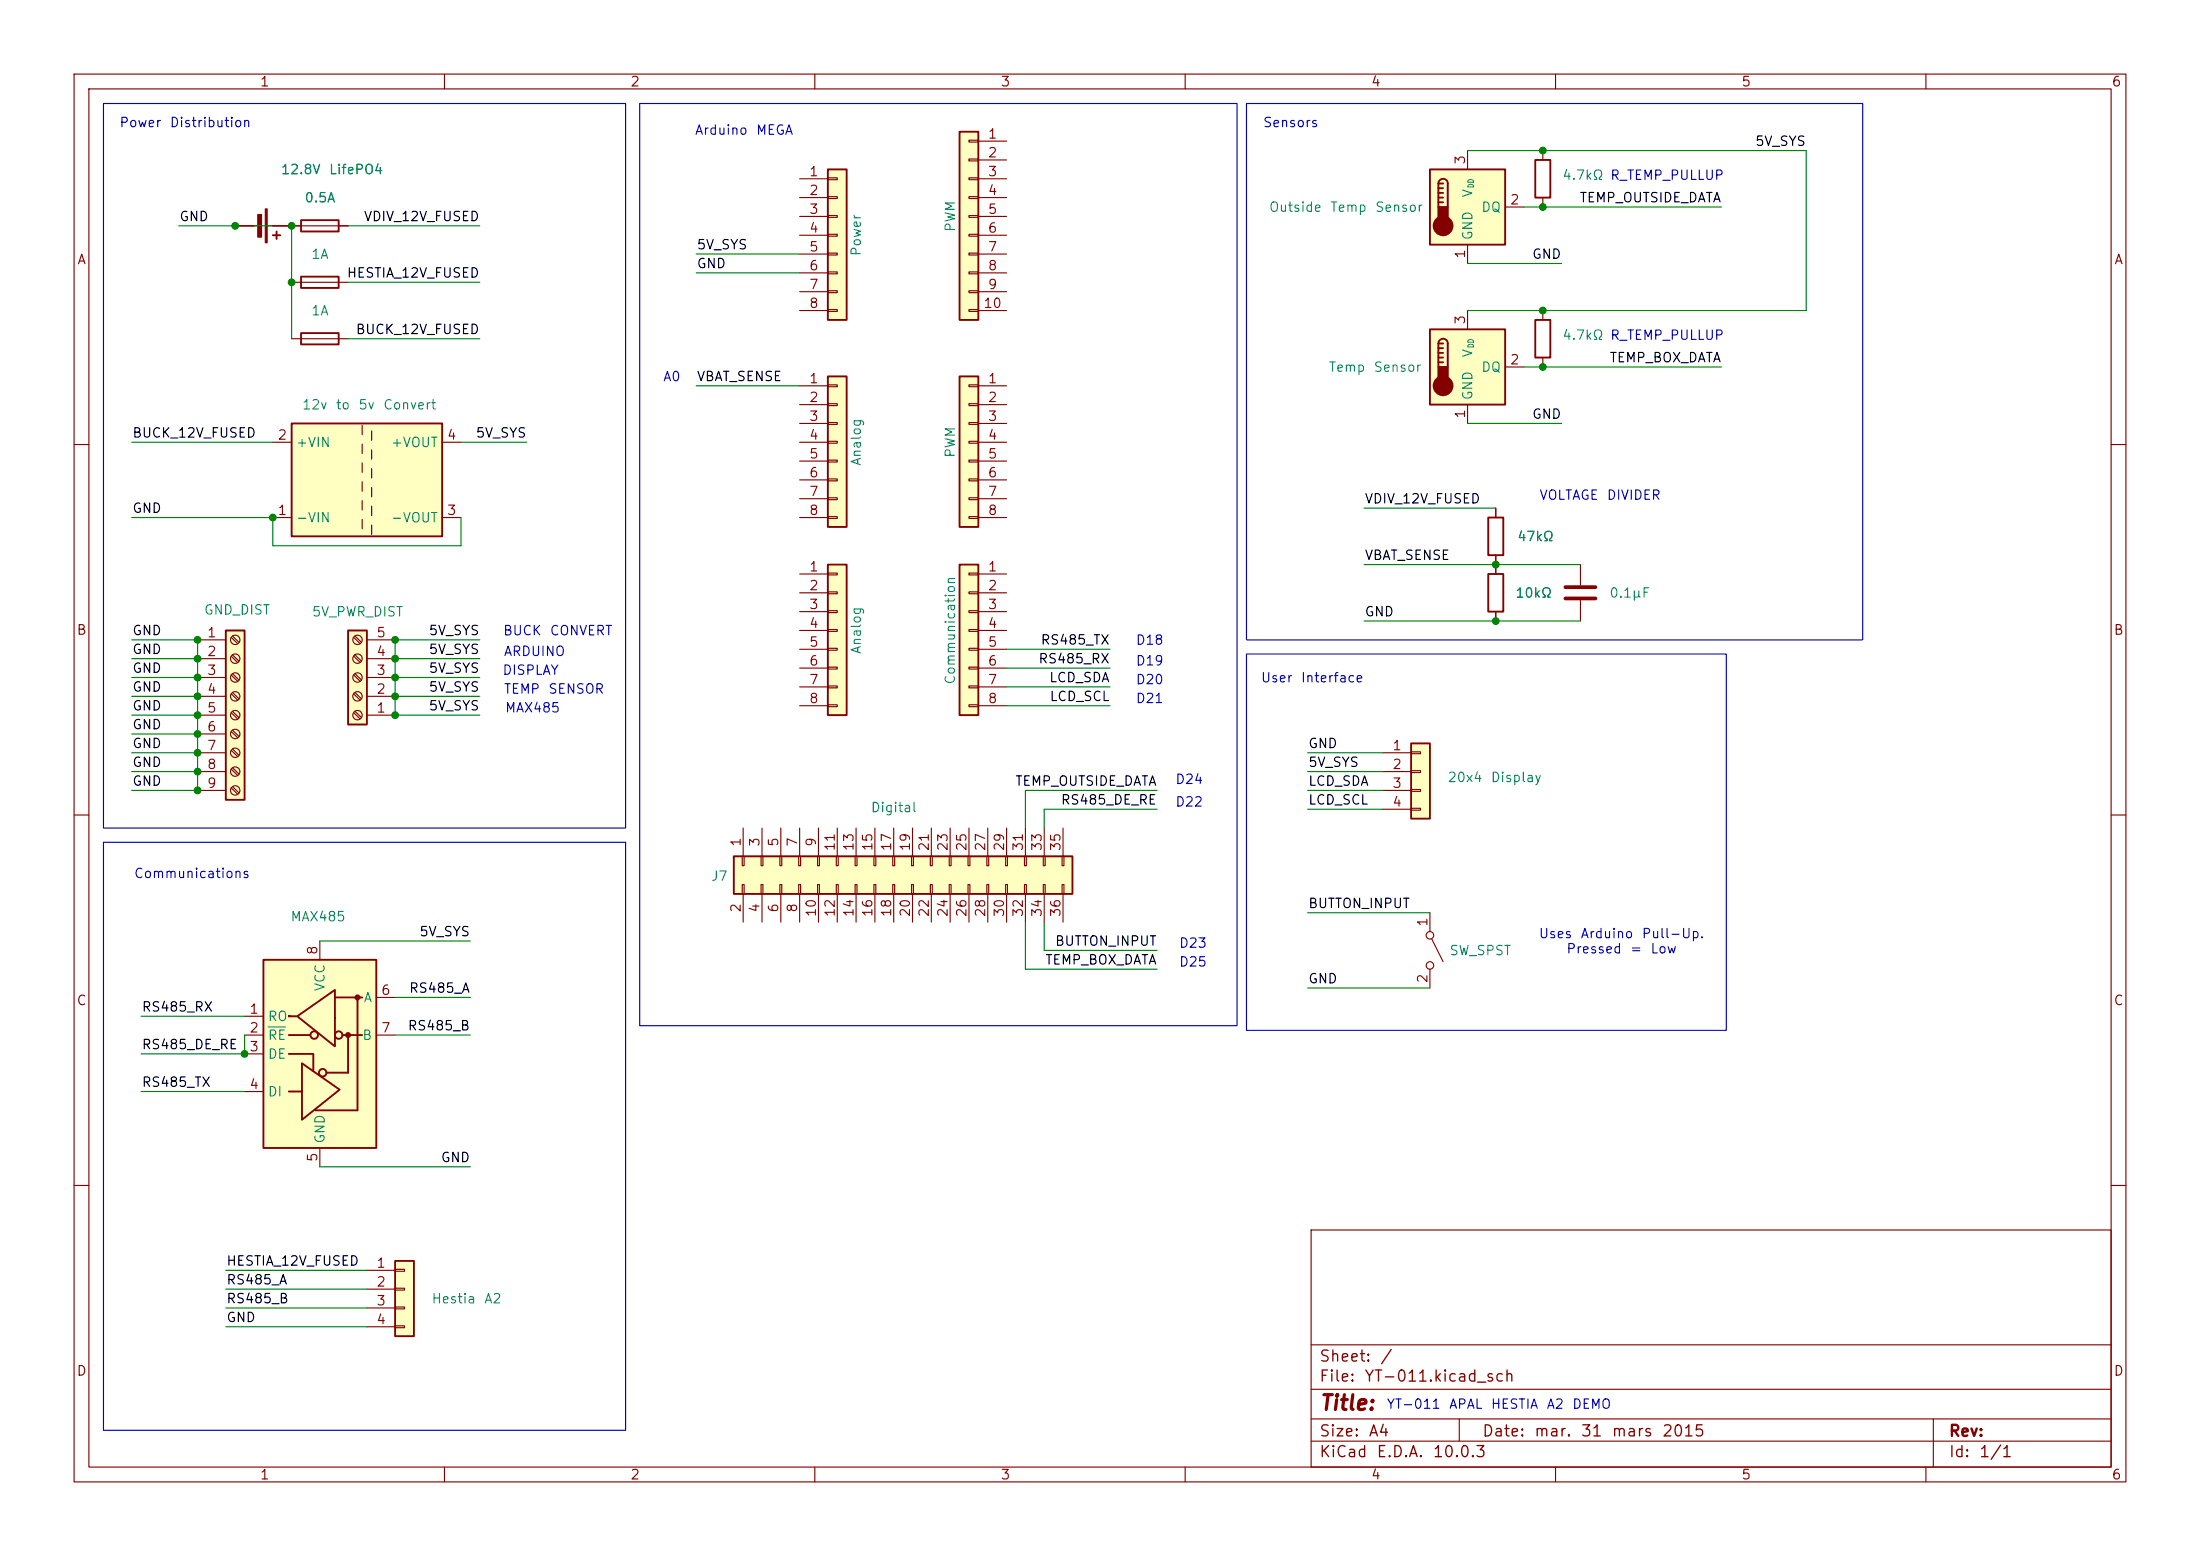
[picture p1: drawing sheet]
<svg xmlns="http://www.w3.org/2000/svg" width="297mm" height="210mm" viewBox="0 0 297 210" stroke-linecap="round" stroke-linejoin="round" font-family="sans-serif">
<g fill="none" stroke="#840000" stroke-width=".15">
<path d="M10 10h277v190h-277zM12 12h273v186h-273zM60 10v2M110 10v2M160 10v2M210 10v2M260 10v2M10 60h2M285 60h2M10 110h2M285 110h2M10 160h2"/>
<path d="M177 166h108v32h-108zM285 160h2M60 198v2M110 198v2M160 198v2M177 194.5h108M177 191.5h108M177 187.5h108M177 181.5h108M197 191.5v3M210 198v2M260 198v2"/>
<path d="M261 191.5v6.5"/>
</g>
<path d="M39.4 57.2h20.3v15.2h-20.3z" fill="#ffffc2"/>
<path d="M39.4 57.2h20.3v15.2h-20.3zM207.3 43.2h2v5.1h-2zM200.9 69.9h2v5h-2zM200.9 77.5h2v5.1h-2z" fill="none" stroke="#840000" stroke-width=".25"/>
<g fill="none" stroke="#840000" stroke-width=".15">
<path d="M36.8 59.7h2.6M48.9 57.4v1.3M48.9 59.9v1.3M50.2 58.2v1.2M59.7 59.7h2.5M208.3 41.9v1.3M208.3 48.3v1.2M36.8 69.9h2.6M48.9 62.5v1.3M48.9 65v1.3M48.9 67.6v1.2M48.9 70.1v1.3"/>
<path d="M50.2 60.7v1.3M50.2 63.2v1.3M50.2 65.8v1.3M50.2 68.3v1.3M50.2 70.9v1.2M59.7 69.9h2.5M201.9 68.6v1.3M201.9 74.9v2.6M201.9 82.6v1.2"/>
</g>
<path d="M129.5 50.8h2.6v20.3h-2.6z" fill="#ffffc2"/>
<path d="M129.5 50.8h2.6v20.3h-2.6z" fill="none" stroke="#840000" stroke-width=".25"/>
<g fill="none" stroke="#840000" stroke-width=".15">
<path d="M130.8 51.9h1.3v.3h-1.3zM130.8 54.5h1.3v.2h-1.3zM130.8 57h1.3v.3h-1.3zM130.8 59.6h1.3v.2h-1.3zM132.1 52.1h3.8M132.1 54.6h3.8M132.1 57.2h3.8M132.1 59.7h3.8M130.8 62.1h1.3v.3h-1.3zM130.8 64.6h1.3v.3h-1.3zM130.8 67.2h1.3v.2h-1.3zM130.8 69.7h1.3v.3h-1.3z"/>
<path d="M132.1 62.2h3.8M132.1 64.8h3.8M132.1 67.3h3.8M132.1 69.9h3.8"/>
</g>
<path d="M99.1 115.6h45.7v5.1h-45.7z" fill="#ffffc2"/>
<path d="M99.1 115.6h45.7v5.1h-45.7z" fill="none" stroke="#840000" stroke-width=".25"/>
<g fill="none" stroke="#840000" stroke-width=".15">
<path d="M100.2 115.6h.3v1.2h-.3zM100.2 119.4h.3v1.3h-.3zM100.3 111.8v3.8M102.7 115.6h.3v1.2h-.3zM102.7 119.4h.3v1.3h-.3zM102.9 111.8v3.8M105.3 115.6h.2v1.2h-.2zM105.3 119.4h.2v1.3h-.2zM105.4 111.8v3.8M107.8 115.6h.3v1.2h-.3zM107.8 119.4h.3v1.3h-.3zM107.9 111.8v3.8"/>
<path d="M110.4 115.6h.2v1.2h-.2zM110.4 119.4h.2v1.3h-.2zM110.5 111.8v3.8M112.9 115.6h.3v1.2h-.3zM112.9 119.4h.3v1.3h-.3zM113 111.8v3.8M115.4 115.6h.3v1.2h-.3zM115.4 119.4h.3v1.3h-.3zM115.6 111.8v3.8M118 115.6h.2v1.2h-.2zM118 119.4h.2v1.3h-.2zM118.1 111.8v3.8"/>
<path d="M120.5 115.6h.3v1.2h-.3zM120.5 119.4h.3v1.3h-.3zM120.6 111.8v3.8M123.1 115.6h.2v1.2h-.2zM123.1 119.4h.2v1.3h-.2zM123.2 111.8v3.8M125.6 115.6h.3v1.2h-.3zM125.6 119.4h.3v1.3h-.3zM125.7 111.8v3.8M128.1 115.6h.3v1.2h-.3zM128.1 119.4h.3v1.3h-.3zM128.3 111.8v3.8"/>
<path d="M130.7 115.6h.2v1.2h-.2zM130.7 119.4h.2v1.3h-.2zM130.8 111.8v3.8M133.2 115.6h.3v1.2h-.3zM133.2 119.4h.3v1.3h-.3zM133.3 111.8v3.8M135.8 115.6h.2v1.2h-.2zM135.8 119.4h.2v1.3h-.2zM135.9 111.8v3.8M138.3 115.6h.3v1.2h-.3zM138.3 119.4h.3v1.3h-.3zM138.4 111.8v3.8"/>
<path d="M140.8 115.6h.3v1.2h-.3zM140.8 119.4h.3v1.3h-.3zM141 111.8v3.8M143.4 115.6h.2v1.2h-.2zM143.4 119.4h.2v1.3h-.2zM143.5 111.8v3.8M100.3 120.7v3.8M102.9 120.7v3.8M105.4 120.7v3.8M107.9 120.7v3.8M110.5 120.7v3.8M113 120.7v3.8"/>
<path d="M115.6 120.7v3.8M118.1 120.7v3.8M120.6 120.7v3.8M123.2 120.7v3.8M125.7 120.7v3.8M128.3 120.7v3.8M130.8 120.7v3.8M133.3 120.7v3.8M135.9 120.7v3.8M138.4 120.7v3.8M141 120.7v3.8M143.5 120.7v3.8"/>
</g>
<path d="M129.5 76.2h2.6v20.3h-2.6z" fill="#ffffc2"/>
<path d="M129.5 76.2h2.6v20.3h-2.6z" fill="none" stroke="#840000" stroke-width=".25"/>
<g fill="none" stroke="#840000" stroke-width=".15">
<path d="M130.8 77.3h1.3v.3h-1.3zM130.8 79.9h1.3v.2h-1.3zM132.1 77.5h3.8M130.8 82.4h1.3v.3h-1.3zM130.8 85h1.3v.2h-1.3zM130.8 87.5h1.3v.3h-1.3zM130.8 90h1.3v.3h-1.3zM130.8 92.6h1.3v.2h-1.3zM130.8 95.1h1.3v.3h-1.3zM132.1 80h3.8M132.1 82.6h3.8M132.1 85.1h3.8"/>
<path d="M132.1 87.6h3.8M132.1 90.2h3.8M132.1 92.7h3.8M132.1 95.3h3.8"/>
</g>
<path d="M111.8 76.2h2.5v20.3h-2.5z" fill="#ffffc2"/>
<path d="M207.3 21.6h2v5.1h-2zM111.8 76.2h2.5v20.3h-2.5z" fill="none" stroke="#840000" stroke-width=".25"/>
<g fill="none" stroke="#840000" stroke-width=".15">
<path d="M208.3 20.3v1.3M208.3 26.7v1.2M107.9 77.5h3.9M111.8 77.3h1.2v.3h-1.2zM111.8 79.9h1.2v.2h-1.2zM107.9 80h3.9M107.9 82.6h3.9M107.9 85.1h3.9M107.9 87.6h3.9M107.9 90.2h3.9M107.9 92.7h3.9M107.9 95.3h3.9"/>
<path d="M111.8 82.4h1.2v.3h-1.2zM111.8 85h1.2v.2h-1.2zM111.8 87.5h1.2v.3h-1.2zM111.8 90h1.2v.3h-1.2zM111.8 92.6h1.2v.2h-1.2zM111.8 95.1h1.2v.3h-1.2z"/>
</g>
<path d="M111.8 50.8h2.5v20.3h-2.5z" fill="#ffffc2"/>
<path d="M111.8 50.8h2.5v20.3h-2.5z" fill="none" stroke="#840000" stroke-width=".25"/>
<g fill="none" stroke="#840000" stroke-width=".15">
<path d="M107.9 52.1h3.9M107.9 54.6h3.9M107.9 57.2h3.9M107.9 59.7h3.9M111.8 51.9h1.2v.3h-1.2zM111.8 54.5h1.2v.2h-1.2zM111.8 57h1.2v.3h-1.2zM111.8 59.6h1.2v.2h-1.2zM107.9 62.2h3.9M107.9 64.8h3.9M107.9 67.3h3.9M107.9 69.9h3.9"/>
<path d="M111.8 62.1h1.2v.3h-1.2zM111.8 64.6h1.2v.3h-1.2zM111.8 67.2h1.2v.2h-1.2zM111.8 69.7h1.2v.3h-1.2z"/>
</g>
<path d="M193 22.9h10.2v10.1h-10.2z" fill="#ffffc2"/>
<path d="M193 22.9h10.2v10.1h-10.2zM194.2 24.8a.64 .64 0 0 1 .6-.7 .64 .64 0 0 1 .7 .7v3.1M194.2 24.8v3.1M194.2 24.8h.6M194.2 25.4h.6M194.2 26h.6M194.2 26.7h.6M194.2 27.3h.6" fill="none" stroke="#840000" stroke-width=".25"/>
<g fill="#840000" stroke="#840000" stroke-width=".25">
<path d="M194.2 27.9h1.3v1.9h-1.3z"/>
<circle cx="194.8" cy="30.5" r="1.27"/>
</g>
<path d="M198.1 20.3v2.6M198.1 33v2.6M203.2 27.9h2.5" fill="none" stroke="#840000" stroke-width=".15"/>
<path d="M193 44.5h10.2v10.1h-10.2z" fill="#ffffc2"/>
<path d="M193 44.5h10.2v10.1h-10.2zM194.2 46.4a.64 .64 0 0 1 .6-.7 .64 .64 0 0 1 .7 .7v3.1M194.2 46.4v3.1M194.2 46.4h.6M194.2 47h.6M194.2 47.6h.6M194.2 48.3h.6M194.2 48.9h.6" fill="none" stroke="#840000" stroke-width=".25"/>
<g fill="#840000" stroke="#840000" stroke-width=".25">
<path d="M194.2 49.5h1.3v1.9h-1.3z"/>
<circle cx="194.8" cy="52.1" r="1.27"/>
</g>
<path d="M198.1 41.9v2.6M198.1 54.6v2.6M203.2 49.5h2.5" fill="none" stroke="#840000" stroke-width=".15"/>
<path d="M129.5 17.8h2.6v25.4h-2.6z" fill="#ffffc2"/>
<path d="M129.5 17.8h2.6v25.4h-2.6z" fill="none" stroke="#840000" stroke-width=".25"/>
<g fill="none" stroke="#840000" stroke-width=".15">
<path d="M130.8 18.9h1.3v.3h-1.3zM132.1 19.1h3.8M130.8 21.5h1.3v.2h-1.3zM130.8 24h1.3v.3h-1.3zM130.8 26.5h1.3v.3h-1.3zM130.8 29.1h1.3v.2h-1.3zM130.8 31.6h1.3v.3h-1.3zM130.8 34.2h1.3v.2h-1.3zM130.8 36.7h1.3v.3h-1.3zM130.8 39.2h1.3v.3h-1.3zM132.1 21.6h3.8M132.1 24.1h3.8"/>
<path d="M132.1 26.7h3.8M132.1 29.2h3.8M132.1 31.8h3.8M132.1 34.3h3.8M132.1 36.8h3.8M132.1 39.4h3.8M130.8 41.8h1.3v.2h-1.3zM132.1 41.9h3.8"/>
</g>
<path d="M111.8 22.9h2.5v20.3h-2.5z" fill="#ffffc2"/>
<path d="M111.8 22.9h2.5v20.3h-2.5z" fill="none" stroke="#840000" stroke-width=".25"/>
<g fill="none" stroke="#840000" stroke-width=".15">
<path d="M107.9 24.1h3.9M107.9 26.7h3.9M107.9 29.2h3.9M107.9 31.8h3.9M107.9 34.3h3.9M107.9 36.8h3.9M107.9 39.4h3.9M111.8 24h1.2v.3h-1.2zM111.8 26.5h1.2v.3h-1.2zM111.8 29.1h1.2v.2h-1.2zM111.8 31.6h1.2v.3h-1.2zM111.8 34.2h1.2v.2h-1.2z"/>
<path d="M111.8 36.7h1.2v.3h-1.2zM111.8 39.2h1.2v.3h-1.2zM107.9 41.9h3.9M111.8 41.8h1.2v.2h-1.2zM213.4 76.2v2.8M213.4 81v2.8"/>
</g>
<path d="M211.3 79.2h4.1M211.3 80.8h4.1" fill="none" stroke="#840000" stroke-width=".51"/>
<path d="M190.5 100.3h2.5v10.2h-2.5z" fill="#ffffc2"/>
<path d="M190.5 100.3h2.5v10.2h-2.5z" fill="none" stroke="#840000" stroke-width=".25"/>
<path d="M186.7 101.6h3.8M186.7 104.1h3.8M186.7 106.7h3.8M186.7 109.2h3.8M190.5 101.5h1.3v.2h-1.3zM190.5 104h1.3v.3h-1.3zM190.5 106.6h1.3v.2h-1.3zM190.5 109.1h1.3v.2h-1.3z" fill="none" stroke="#840000" stroke-width=".15"/>
<path d="M47 85.1h2.5v12.7h-2.5z" fill="#ffffc2"/>
<path d="M47 85.1h2.5v12.7h-2.5z" fill="none" stroke="#840000" stroke-width=".25"/>
<g fill="none" stroke="#840000" stroke-width=".15">
<path d="M47.8 96.2l.8 .8M47.8 93.6l.8 .9M47.8 91.1l.8 .8M47.8 88.6l.8 .8M47.8 86l.8 .9M47.9 96l.9 .9M47.9 93.5l.9 .8M47.9 90.9l.9 .9M47.9 88.4l.9 .8M47.9 85.9l.9 .8M49.5 96.5h3.8M49.5 94h3.8"/>
<path d="M49.5 91.4h3.8M49.5 88.9h3.8M49.5 86.4h3.8"/>
<circle cx="48.3" cy="96.5" r=".63"/>
<circle cx="48.3" cy="88.9" r=".63"/>
<circle cx="48.3" cy="94" r=".63"/>
<circle cx="48.3" cy="91.4" r=".63"/>
<circle cx="48.3" cy="86.4" r=".63"/>
</g>
<path d="M30.5 85.1h2.5v22.9h-2.5z" fill="#ffffc2"/>
<path d="M30.5 85.1h2.5v22.9h-2.5z" fill="none" stroke="#840000" stroke-width=".25"/>
<g fill="none" stroke="#840000" stroke-width=".15">
<path d="M26.7 86.4h3.8M26.7 88.9h3.8M26.7 91.4h3.8M26.7 94h3.8M26.7 96.5h3.8M26.7 99.1h3.8M31.2 86l.9 .9M31.2 88.6l.9 .8M31.2 91.1l.9 .8M31.2 93.6l.9 .9M31.2 96.2l.9 .8M31.2 98.7l.9 .9"/>
<path d="M31.4 85.9l.9 .8M31.4 88.4l.9 .8M31.4 90.9l.9 .9M31.4 93.5l.9 .8M31.4 96l.9 .9M31.4 98.6l.9 .8M26.7 101.6h3.8M26.7 104.1h3.8M26.7 106.7h3.8M31.2 101.3l.9 .8M31.2 103.8l.9 .8M31.2 106.3l.9 .9"/>
<path d="M31.4 101.1l.9 .8M31.4 103.6l.9 .9M31.4 106.2l.9 .8M193 123.2v2.5M193 130.8v2.6M193.3 126.7l1.5 3.1"/>
<circle cx="31.7" cy="99.1" r=".63"/>
<circle cx="31.7" cy="96.5" r=".63"/>
<circle cx="31.7" cy="91.4" r=".63"/>
<circle cx="31.7" cy="94" r=".63"/>
<circle cx="31.7" cy="86.4" r=".63"/>
<circle cx="31.7" cy="88.9" r=".63"/>
<circle cx="31.7" cy="106.7" r=".63"/>
<circle cx="31.7" cy="101.6" r=".63"/>
<circle cx="31.7" cy="104.1" r=".63"/>
<circle cx="193" cy="126.2" r=".51"/>
<circle cx="193" cy="130.3" r=".51"/>
</g>
<path d="M53.3 170.2h2.6v10.1h-2.6z" fill="#ffffc2"/>
<path d="M53.3 170.2h2.6v10.1h-2.6z" fill="none" stroke="#840000" stroke-width=".25"/>
<path d="M49.5 171.5h3.8M49.5 174h3.8M49.5 176.5h3.8M49.5 179.1h3.8M53.3 171.3h1.3v.3h-1.3zM53.3 173.9h1.3v.2h-1.3zM53.3 176.4h1.3v.3h-1.3zM53.3 178.9h1.3v.3h-1.3z" fill="none" stroke="#840000" stroke-width=".15"/>
<path d="M35.6 129.5h15.2v25.4h-15.2z" fill="#ffffc2"/>
<g fill="none" stroke="#840000" stroke-width=".25">
<path d="M36.8 31.8h1M37.3 31.2v1.1M40.6 37.3h5.1v1.6h-5.1zM40.6 29.7h5.1v1.5h-5.1zM40.6 45h5.1v1.5h-5.1zM35.6 129.5h15.2v25.4h-15.2zM39 139.7h2.9M39.1 137.2h-.1h1M40.1 137.2l5.1-3.6v7.6zM45.2 134.6h3.7M46.2 139.7h2.7M47 139.7v5.1h-2.9"/>
<path d="M48.3 134.6v15.3h-5.8M39 142.2h3.3v2.3M39 147.3h1.6M40.8 143.5l5 3.6-5 4z"/>
<circle cx="42.4" cy="139.7" r=".51"/>
<circle cx="45.7" cy="139.7" r=".51"/>
<circle cx="43.6" cy="144.8" r=".51"/>
</g>
<g fill="#840000" stroke="#840000" stroke-width=".25">
<circle cx="47" cy="139.7" r=".28"/>
<circle cx="48.3" cy="134.6" r=".28"/>
</g>
<g fill="none" stroke="#840000" stroke-width=".15">
<path d="M31.7 30.5h3.4M36.1 30.5h10.9M39.4 38.1h7.6M39.4 45.7h7.6M201.9 68.6v1.3M201.9 74.9v2.6M201.9 82.6v1.2M33 137.2h2.6M33 139.7h2.6M43.2 127v2.5M50.8 139.7h2.5M50.8 134.6h2.5"/>
<path d="M33 142.2h2.6M33 147.3h2.6M43.2 154.9v2.6"/>
</g>
<path d="M36.2 138.6h2.4" fill="none" stroke="#008484" stroke-width=".15"/>
<g fill="#840000" stroke="#840000" stroke-width=".15">
<path d="M35.8 28.2h.3v4.6h-.3z"/>
<path d="M34.8 29h.5v3h-.5z"/>
</g>
<g fill="none" stroke="#008400" stroke-width=".15">
<path d="M24.1 30.5h15.3v15.2M47 30.5h17.8M47 38.1h17.8M94 36.8h13.9M94 34.3h13.9M198.1 35.6h12.7M198.1 20.3h45.7v21.6h-45.7M205.7 27.9h26.7M17.8 59.7h19M47 45.7h17.8M62.2 59.7h8.9M94 52.1h13.9"/>
<path d="M198.1 57.2h12.7M205.7 49.5h26.7M17.8 69.9h19v3.8h25.4v-3.8M184.1 68.6h17.8M184.1 76.2h29.3M17.8 86.4h8.9v20.3h-8.9M17.8 91.4h8.9M17.8 96.5h8.9M17.8 99.1h8.9M17.8 94h8.9M17.8 88.9h8.9M53.3 91.4h11.5"/>
<path d="M53.3 94h11.5M53.3 88.9h11.5M64.8 86.4h-11.5v10.1h11.5M135.9 95.3h14M135.9 92.7h14M135.9 90.2h14M135.9 87.6h14M184.1 83.8h29.3M17.8 101.6h8.9M17.8 104.1h8.9M156.2 106.7h-17.8v5.1M156.2 109.2h-15.2v2.6"/>
<path d="M176.5 106.7h10.2M176.5 109.2h10.2M176.5 101.6h10.2M176.5 104.1h10.2M19 137.2h14M33 139.7v2.5h-14M43.2 127h20.3M53.3 134.6h10.2M53.3 139.7h10.2M138.4 124.5v6.3h17.8M141 124.5v3.8h15.2M176.5 123.2h16.5"/>
<path d="M176.5 133.4h16.5M19 147.3h14M43.2 157.5h20.3M30.5 174h19M30.5 176.5h19M30.5 179.1h19M30.5 171.5h19"/>
</g>
<path d="M14 14h70.5v97.8h-70.5zM86.4 14h80.6v124.4h-80.6zM168.3 14h83.2v72.4h-83.2zM168.3 88.3h64.7v50.8h-64.7zM14 113.7h70.5v79.3h-70.5z" fill="none" stroke="#0000c2" stroke-width=".15"/>
<g fill="#008400" stroke="#008400" stroke-width=".14">
<circle cx="26.7" cy="106.7" r=".46"/>
<circle cx="26.7" cy="86.4" r=".46"/>
<circle cx="36.8" cy="69.9" r=".46"/>
<circle cx="26.7" cy="88.9" r=".46"/>
<circle cx="53.3" cy="96.5" r=".46"/>
<circle cx="53.3" cy="88.9" r=".46"/>
<circle cx="53.3" cy="86.4" r=".46"/>
<circle cx="53.3" cy="94" r=".46"/>
<circle cx="53.3" cy="91.4" r=".46"/>
<circle cx="26.7" cy="91.4" r=".46"/>
<circle cx="26.7" cy="94" r=".46"/>
<circle cx="26.7" cy="96.5" r=".46"/>
<circle cx="26.7" cy="104.1" r=".46"/>
<circle cx="26.7" cy="101.6" r=".46"/>
<circle cx="26.7" cy="99.1" r=".46"/>
<circle cx="33" cy="142.2" r=".46"/>
<circle cx="39.4" cy="38.1" r=".46"/>
<circle cx="31.7" cy="30.5" r=".46"/>
<circle cx="39.4" cy="30.5" r=".46"/>
<circle cx="201.9" cy="83.8" r=".46"/>
<circle cx="208.3" cy="41.9" r=".46"/>
<circle cx="208.3" cy="49.5" r=".46"/>
<circle cx="201.9" cy="76.2" r=".46"/>
<circle cx="208.3" cy="27.9" r=".46"/>
<circle cx="208.3" cy="20.3" r=".46"/>
</g>
<text font-size="2" fill="#840000" x="178" y="190.8">Title:</text>
<g font-size="1.5" fill="#840000">
<text x="178" y="184.2">Sheet:</text>
<text x="186.2" y="184.2">/</text>
<text x="178" y="186.9">File:</text>
<text x="184.1" y="186.9">YT-011.kicad_sch</text>
<text x="178" y="197.1">KiCad</text>
<text x="178" y="194.3">Size:</text>
<text x="184.7" y="194.3">A4</text>
<text x="185.7" y="197.1">E.D.A.</text>
<text x="193.3" y="197.1">10.0.3</text>
<text x="200" y="194.3">Date:</text>
<text x="207" y="194.3">mar.</text>
<text x="213.3" y="194.3">31</text>
<text x="217.5" y="194.3">mars</text>
<text x="224.3" y="194.3">2015</text>
<text x="263" y="194.3">Rev:</text>
<text x="263" y="197.1">Id:</text>
<text x="267.1" y="197.1">1/1</text>
</g>
<g font-size="1.3" fill="#840000">
<text x="35" y="12">1</text>
<text x="85" y="12">2</text>
<text x="135" y="12">3</text>
<text x="185" y="12">4</text>
<text x="235" y="12">5</text>
<text x="285" y="12">6</text>
<text x="133.3" y="19">1</text>
<text x="133.3" y="21.6">2</text>
<text x="198.1" y="22.3" transform="rotate(-90 198.1 22.3)">3</text>
<text x="109.1" y="24.1">1</text>
<text x="109.1" y="26.6">2</text>
<text x="109.1" y="29.2">3</text>
<text x="133.3" y="24.1">3</text>
<text x="133.3" y="26.6">4</text>
<text x="133.3" y="29.2">5</text>
<text x="203.8" y="27.9">2</text>
<text x="10.3" y="36">A</text>
<text x="109.1" y="31.7">4</text>
<text x="109.1" y="34.3">5</text>
<text x="133.3" y="31.7">6</text>
<text x="133.3" y="34.3">7</text>
<text x="198.1" y="35" transform="rotate(-90 198.1 35)">1</text>
<text x="285.3" y="36">A</text>
<text x="109.1" y="36.8">6</text>
<text x="109.1" y="39.3">7</text>
<text x="109.1" y="41.9">8</text>
<text x="132.7" y="41.9">10</text>
<text x="133.3" y="36.8">8</text>
<text x="133.3" y="39.3">9</text>
<text x="198.1" y="43.9" transform="rotate(-90 198.1 43.9)">3</text>
<text x="109.1" y="52">1</text>
<text x="133.3" y="52">1</text>
<text x="203.8" y="49.5">2</text>
<text x="37.4" y="59.7">2</text>
<text x="60.3" y="59.7">4</text>
<text x="109.1" y="54.6">2</text>
<text x="109.1" y="57.1">3</text>
<text x="109.1" y="59.7">4</text>
<text x="133.3" y="54.6">2</text>
<text x="133.3" y="57.1">3</text>
<text x="133.3" y="59.7">4</text>
<text x="198.1" y="56.6" transform="rotate(-90 198.1 56.6)">1</text>
<text x="109.1" y="62.2">5</text>
<text x="109.1" y="64.7">6</text>
<text x="133.3" y="62.2">5</text>
<text x="133.3" y="64.7">6</text>
<text x="37.4" y="69.8">1</text>
<text x="60.3" y="69.8">3</text>
<text x="109.1" y="67.3">7</text>
<text x="109.1" y="69.8">8</text>
<text x="133.3" y="67.3">7</text>
<text x="133.3" y="69.8">8</text>
<text x="109.1" y="77.4">1</text>
<text x="133.3" y="77.4">1</text>
<text x="109.1" y="80">2</text>
<text x="109.1" y="82.5">3</text>
<text x="133.3" y="80">2</text>
<text x="133.3" y="82.5">3</text>
<text x="10.3" y="86">B</text>
<text x="27.9" y="86.3">1</text>
<text x="27.9" y="88.9">2</text>
<text x="50.7" y="88.9">4</text>
<text x="50.7" y="86.3">5</text>
<text x="109.1" y="85.1">4</text>
<text x="109.1" y="87.6">5</text>
<text x="133.3" y="85.1">4</text>
<text x="133.3" y="87.6">5</text>
<text x="285.3" y="86">B</text>
<text x="27.9" y="91.4">3</text>
<text x="27.9" y="94">4</text>
<text x="50.7" y="94">2</text>
<text x="50.7" y="91.4">3</text>
<text x="109.1" y="90.1">6</text>
<text x="109.1" y="92.7">7</text>
<text x="109.1" y="95.2">8</text>
<text x="133.3" y="90.1">6</text>
<text x="133.3" y="92.7">7</text>
<text x="133.3" y="95.2">8</text>
<text x="27.9" y="96.5">5</text>
<text x="27.9" y="99">6</text>
<text x="27.9" y="101.6">7</text>
<text x="50.7" y="96.5">1</text>
<text x="187.9" y="101.6">1</text>
<text x="27.9" y="104.1">8</text>
<text x="27.9" y="106.7">9</text>
<text x="187.9" y="104.1">2</text>
<text x="187.9" y="106.7">3</text>
<text x="187.9" y="109.2">4</text>
<text x="100.3" y="114.4" transform="rotate(-90 100.3 114.4)">1</text>
<text x="102.8" y="114.4" transform="rotate(-90 102.8 114.4)">3</text>
<text x="105.4" y="114.4" transform="rotate(-90 105.4 114.4)">5</text>
<text x="107.9" y="114.4" transform="rotate(-90 107.9 114.4)">7</text>
<text x="110.5" y="114.4" transform="rotate(-90 110.5 114.4)">9</text>
<text x="113" y="115" transform="rotate(-90 113 115)">11</text>
<text x="115.5" y="115" transform="rotate(-90 115.5 115)">13</text>
<text x="118.1" y="115" transform="rotate(-90 118.1 115)">15</text>
<text x="120.6" y="115" transform="rotate(-90 120.6 115)">17</text>
<text x="123.2" y="115" transform="rotate(-90 123.2 115)">19</text>
<text x="125.7" y="115" transform="rotate(-90 125.7 115)">21</text>
<text x="128.2" y="115" transform="rotate(-90 128.2 115)">23</text>
<text x="130.8" y="115" transform="rotate(-90 130.8 115)">25</text>
<text x="133.3" y="115" transform="rotate(-90 133.3 115)">27</text>
<text x="135.9" y="115" transform="rotate(-90 135.9 115)">29</text>
<text x="138.4" y="115" transform="rotate(-90 138.4 115)">31</text>
<text x="140.9" y="115" transform="rotate(-90 140.9 115)">33</text>
<text x="143.5" y="115" transform="rotate(-90 143.5 115)">35</text>
<text x="100.3" y="123.3" transform="rotate(-90 100.3 123.3)">2</text>
<text x="102.8" y="123.3" transform="rotate(-90 102.8 123.3)">4</text>
<text x="105.4" y="123.3" transform="rotate(-90 105.4 123.3)">6</text>
<text x="107.9" y="123.3" transform="rotate(-90 107.9 123.3)">8</text>
<text x="110.5" y="123.9" transform="rotate(-90 110.5 123.9)">10</text>
<text x="113" y="123.9" transform="rotate(-90 113 123.9)">12</text>
<text x="115.5" y="123.9" transform="rotate(-90 115.5 123.9)">14</text>
<text x="118.1" y="123.9" transform="rotate(-90 118.1 123.9)">16</text>
<text x="120.6" y="123.9" transform="rotate(-90 120.6 123.9)">18</text>
<text x="123.2" y="123.9" transform="rotate(-90 123.2 123.9)">20</text>
<text x="125.7" y="123.9" transform="rotate(-90 125.7 123.9)">22</text>
<text x="128.2" y="123.9" transform="rotate(-90 128.2 123.9)">24</text>
<text x="130.8" y="123.9" transform="rotate(-90 130.8 123.9)">26</text>
<text x="133.3" y="123.9" transform="rotate(-90 133.3 123.9)">28</text>
<text x="135.9" y="123.9" transform="rotate(-90 135.9 123.9)">30</text>
<text x="138.4" y="123.9" transform="rotate(-90 138.4 123.9)">32</text>
<text x="140.9" y="123.9" transform="rotate(-90 140.9 123.9)">34</text>
<text x="143.5" y="123.9" transform="rotate(-90 143.5 123.9)">36</text>
<text x="193" y="125.2" transform="rotate(-90 193 125.2)">1</text>
<text x="43.2" y="129" transform="rotate(-90 43.2 129)">8</text>
<text x="10.3" y="136">C</text>
<text x="33.6" y="137.1">1</text>
<text x="51.4" y="134.6">6</text>
<text x="193" y="132.8" transform="rotate(-90 193 132.8)">2</text>
<text x="285.3" y="136">C</text>
<text x="33.6" y="139.7">2</text>
<text x="33.6" y="142.2">3</text>
<text x="51.4" y="139.7">7</text>
<text x="33.6" y="147.3">4</text>
<text x="43.2" y="156.9" transform="rotate(-90 43.2 156.9)">5</text>
<text x="50.7" y="171.4">1</text>
<text x="50.7" y="174">2</text>
<text x="50.7" y="176.5">3</text>
<text x="50.7" y="179">4</text>
<text x="10.3" y="186">D</text>
<text x="285.3" y="186">D</text>
<text x="35" y="200">1</text>
<text x="85" y="200">2</text>
<text x="135" y="200">3</text>
<text x="185" y="200">4</text>
<text x="235" y="200">5</text>
<text x="285" y="200">6</text>
</g>
<g font-size="1.3" fill="#0000c2">
<text x="16" y="17.5">Power</text>
<text x="22.8" y="17.5">Distribution</text>
<text x="170.4" y="17.5">Sensors</text>
<text x="93.7" y="18.5">Arduino</text>
<text x="102" y="18.5">MEGA</text>
<text x="89.4" y="51.8">A0</text>
<text x="207.7" y="67.8">VOLTAGE</text>
<text x="216.8" y="67.8">DIVIDER</text>
<text x="67.8" y="86.1">BUCK</text>
<text x="67.9" y="88.9">ARDUINO</text>
<text x="74.1" y="86.1">CONVERT</text>
<text x="153.2" y="87.3">D18</text>
<text x="67.7" y="91.4">DISPLAY</text>
<text x="67.9" y="93.9">TEMP</text>
<text x="73.9" y="93.9">SENSOR</text>
<text x="153.2" y="92.7">D20</text>
<text x="153.2" y="95.2">D21</text>
<text x="153.2" y="90.1">D19</text>
<text x="170.1" y="92.4">User</text>
<text x="175.5" y="92.4">Interface</text>
<text x="68.1" y="96.5">MAX485</text>
<text x="158.6" y="106.1">D24</text>
<text x="158.6" y="109.2">D22</text>
<text x="18" y="118.8">Communications</text>
<text x="159.1" y="128.2">D23</text>
<text x="159.1" y="130.8">D25</text>
<text x="207.6" y="127">Uses</text>
<text x="211.4" y="129">Pressed</text>
<text x="213.3" y="127">Arduino</text>
<text x="220" y="129">=</text>
<text x="221.5" y="127">Pull-Up.</text>
<text x="222.7" y="129">Low</text>
<text x="187.1" y="190.5">YT-011</text>
<text x="195.5" y="190.5">APAL</text>
<text x="201.2" y="190.5">HESTIA</text>
<text x="208.7" y="190.5">A2</text>
<text x="212.2" y="190.5">DEMO</text>
</g>
<g font-size="1.3" fill="#008484">
<text x="37.8" y="23.8">12.8V</text>
<text x="44.3" y="23.8">LifePO4</text>
<text x="41" y="27.6">0.5A</text>
<text x="171.2" y="28.9">Outside</text>
<text x="179.5" y="28.9">Temp</text>
<text x="185.6" y="28.9">Sensor</text>
<text x="199.1" y="26.7" transform="rotate(-90 199.1 26.7)">V</text>
<text x="199.9" y="28.9">DQ</text>
<text x="210.8" y="24.6">4.7kΩ R_TEMP_PULLUP</text>
<text x="41.9" y="35.3">1A</text>
<text x="116.5" y="34.7" transform="rotate(-90 116.5 34.7)">Power</text>
<text x="129.2" y="31.4" transform="rotate(-90 129.2 31.4)">PWM</text>
<text x="199.1" y="32.5" transform="rotate(-90 199.1 32.5)">GND</text>
<text x="41.9" y="42.9">1A</text>
<text x="210.8" y="46.2">4.7kΩ R_TEMP_PULLUP</text>
<text x="179.3" y="50.5">Temp</text>
<text x="185.3" y="50.5">Sensor</text>
<text x="199.1" y="48.3" transform="rotate(-90 199.1 48.3)">V</text>
<text x="199.9" y="50.5">DQ</text>
<text x="40.7" y="55.6">12v</text>
<text x="45.2" y="55.6">to</text>
<text x="48.3" y="55.6">5v</text>
<text x="51.6" y="55.6">Convert</text>
<text x="199.1" y="54.1" transform="rotate(-90 199.1 54.1)">GND</text>
<text x="39.9" y="60.7">+VIN</text>
<text x="52.7" y="60.7">+VOUT</text>
<text x="116.5" y="63" transform="rotate(-90 116.5 63)">Analog</text>
<text x="129.2" y="61.9" transform="rotate(-90 129.2 61.9)">PWM</text>
<text x="39.9" y="70.8">-VIN</text>
<text x="52.7" y="70.8">-VOUT</text>
<text x="204.7" y="73.4">47kΩ</text>
<text x="27.4" y="83.3">GND_DIST</text>
<text x="42" y="83.5">5V_PWR_DIST</text>
<text x="204.5" y="81">10kΩ</text>
<text x="217.2" y="81">0.1µF</text>
<text x="116.5" y="88.4" transform="rotate(-90 116.5 88.4)">Analog</text>
<text x="129.2" y="92.5" transform="rotate(-90 129.2 92.5)">Communication</text>
<text x="195.3" y="105.9">20x4</text>
<text x="201.2" y="105.9">Display</text>
<text x="117.5" y="109.9">Digital</text>
<text x="95.9" y="119.2">J7</text>
<text x="39.1" y="124.7">MAX485</text>
<text x="195.6" y="129.2">SW_SPST</text>
<text x="44.2" y="133.9" transform="rotate(-90 44.2 133.9)">VCC</text>
<text x="49" y="135.6">A</text>
<text x="36.1" y="138.1">RO</text>
<text x="36.1" y="140.7">RE</text>
<text x="36.1" y="143.2">DE</text>
<text x="48.8" y="140.7">B</text>
<text x="36.1" y="148.3">DI</text>
<text x="44.2" y="154.4" transform="rotate(-90 44.2 154.4)">GND</text>
<text x="58.2" y="176.2">Hestia</text>
<text x="65.3" y="176.2">A2</text>
</g>
<g font-size="1.3">
<text x="236.9" y="20">5V_SYS</text>
<text x="213.2" y="27.6">TEMP_OUTSIDE_DATA</text>
<text x="24.1" y="30.2">GND</text>
<text x="49" y="30.2">VDIV_12V_FUSED</text>
<text x="94" y="34">5V_SYS</text>
<text x="206.7" y="35.2">GND</text>
<text x="46.7" y="37.8">HESTIA_12V_FUSED</text>
<text x="94" y="36.5">GND</text>
<text x="47.9" y="45.4">BUCK_12V_FUSED</text>
<text x="94" y="51.8">VBAT_SENSE</text>
<text x="217.2" y="49.2">TEMP_BOX_DATA</text>
<text x="17.8" y="59.4">BUCK_12V_FUSED</text>
<text x="64.1" y="59.4">5V_SYS</text>
<text x="206.7" y="56.8">GND</text>
<text x="17.8" y="69.5">GND</text>
<text x="184.1" y="68.3">VDIV_12V_FUSED</text>
<text x="184.1" y="75.9">VBAT_SENSE</text>
<text x="184.1" y="83.5">GND</text>
<text x="17.8" y="88.6">GND</text>
<text x="17.8" y="86">GND</text>
<text x="57.8" y="88.6">5V_SYS</text>
<text x="57.8" y="86">5V_SYS</text>
<text x="140.1" y="89.9">RS485_RX</text>
<text x="140.4" y="87.3">RS485_TX</text>
<text x="17.8" y="93.7">GND</text>
<text x="17.8" y="91.1">GND</text>
<text x="57.8" y="93.7">5V_SYS</text>
<text x="57.8" y="91.1">5V_SYS</text>
<text x="141.6" y="92.4">LCD_SDA</text>
<text x="141.6" y="94.9">LCD_SCL</text>
<text x="17.8" y="96.2">GND</text>
<text x="17.8" y="98.7">GND</text>
<text x="17.8" y="101.3">GND</text>
<text x="57.8" y="96.2">5V_SYS</text>
<text x="176.5" y="101.3">GND</text>
<text x="17.8" y="106.4">GND</text>
<text x="17.8" y="103.8">GND</text>
<text x="137" y="106.4">TEMP_OUTSIDE_DATA</text>
<text x="176.5" y="103.8">5V_SYS</text>
<text x="176.5" y="106.4">LCD_SDA</text>
<text x="143.1" y="108.9">RS485_DE_RE</text>
<text x="176.5" y="108.9">LCD_SCL</text>
<text x="176.5" y="122.9">BUTTON_INPUT</text>
<text x="56.5" y="126.7">5V_SYS</text>
<text x="141" y="130.5">TEMP_BOX_DATA</text>
<text x="142.3" y="128">BUTTON_INPUT</text>
<text x="19" y="136.8">RS485_RX</text>
<text x="55.1" y="134.3">RS485_A</text>
<text x="176.5" y="133">GND</text>
<text x="19" y="141.9">RS485_DE_RE</text>
<text x="55" y="139.4">RS485_B</text>
<text x="19" y="147">RS485_TX</text>
<text x="59.4" y="157.2">GND</text>
<text x="30.5" y="171.1">HESTIA_12V_FUSED</text>
<text x="30.5" y="173.7">RS485_A</text>
<text x="30.5" y="176.2">RS485_B</text>
<text x="30.5" y="178.8">GND</text>
</g>
<g font-size=".8" fill="#008484">
<text x="199.1" y="25.5" transform="rotate(-90 199.1 25.5)">DD</text>
<text x="199.1" y="47" transform="rotate(-90 199.1 47)">DD</text>
</g>
</svg>
